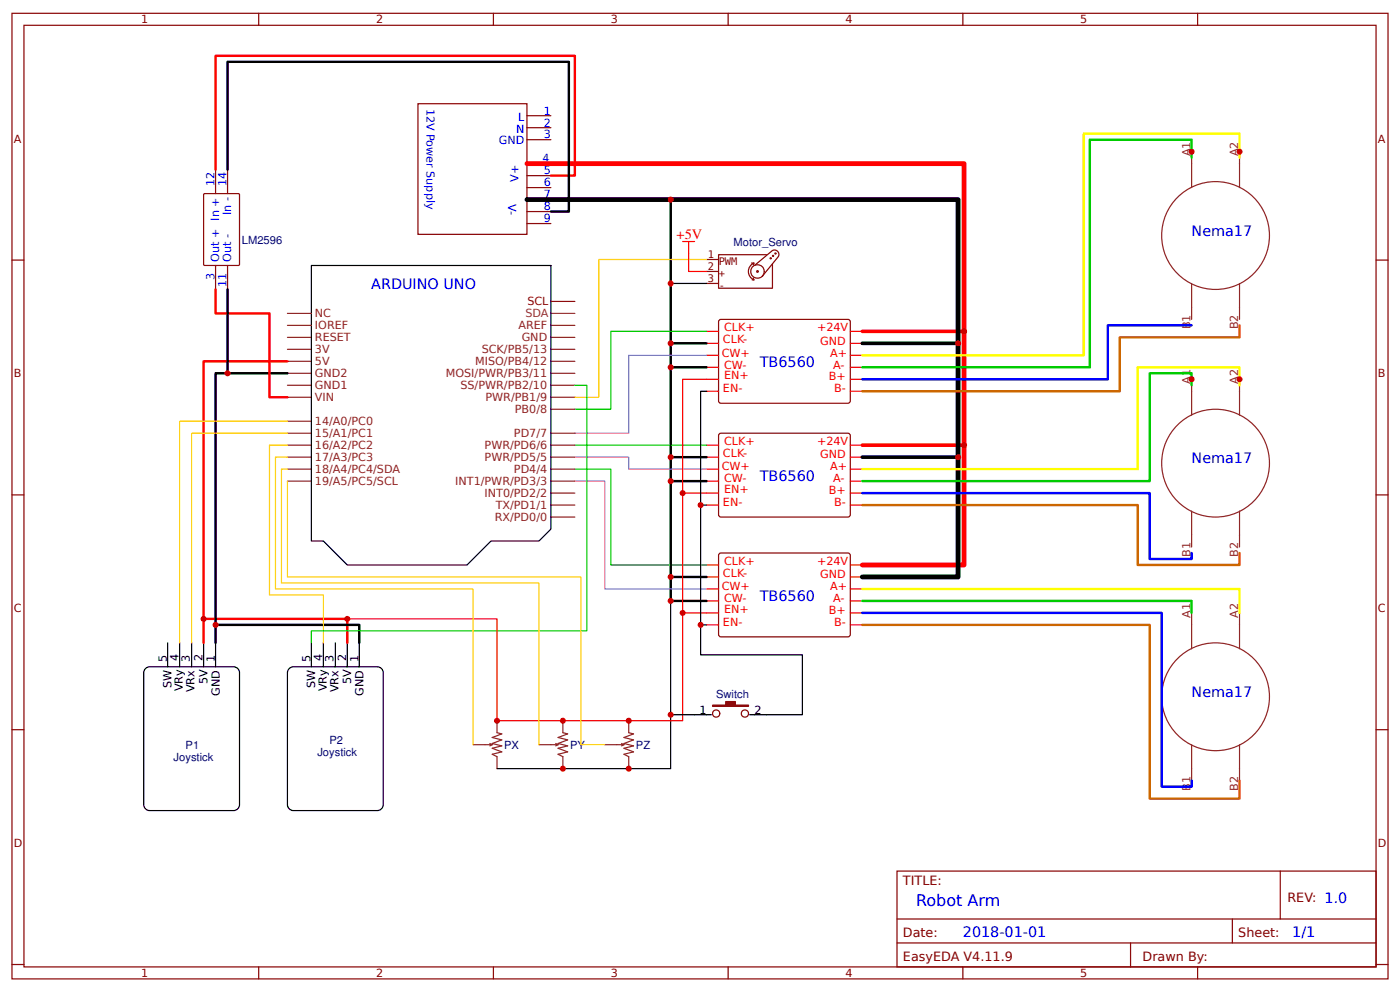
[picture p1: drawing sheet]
<svg xmlns="http://www.w3.org/2000/svg" width="309mm" height="219mm" viewBox="0 0 309 219" stroke-linecap="round" stroke-linejoin="round" font-family="sans-serif">
<g fill="none" stroke="#800" stroke-width=".26">
<path d="M2.6 2.9h304.1v213.3h-304.1zM5.3 5.6h298.7v207.9h-298.7zM57.1 2.9v2.7M109 2.9v2.7M160.9 2.9v2.7M212.7 2.9v2.7M264.6 2.9v2.7M92.3 22.9h24.1v28.9h-24.1zM116.4 25.6h5.3M116.4 28.2h5.3M116.4 30.9h5.3M116.4 36.1h5.3"/>
<path d="M116.4 38.8h5.3M2.6 57.4h2.7M116.4 41.4h5.3M116.4 44.1h5.3M116.4 46.7h5.3M116.4 49.4h5.3M304 57.4h2.7M159 70.6h28.6l.3 .5-.1 17.7-.5 .3-28.3-.1-.3-.5v-17.4zM159 95.7h28.6l.3 .5-.1 17.7-.5 .3-28.3-.1-.3-.4v-17.5zM2.6 109.3h2.7M304 109.3h2.7M159 122.2h28.6l.3 .5-.1 17.7-.5 .3-28.3-.1-.3-.5v-17.4z"/>
<path d="M2.6 161.2h2.7M304 161.2h2.7M198.2 192.4h105.8v21.1h-105.8zM282.8 192.4v10.6M2.6 213h2.7M57.1 213.5v2.7M109 213.5v2.7M160.9 213.5v2.7M198.2 203h105.8M198.2 208.3h105.8M212.7 213.5v2.7M249.8 208.3v5.2"/>
<path d="M264.6 213.5v2.7M272.3 203v5.3M304 213h2.7"/>
</g>
<g fill="none" stroke="#f00" stroke-width=".26">
<path d="M156.1 78.5h2.6M156.1 75.8h2.6M156.1 73.2h2.6M187.9 78.5h2.6M187.9 75.8h2.6M187.9 73.2h2.6M156.1 86.4h2.6M156.1 83.8h2.6M156.1 81.1h2.6M156.1 98.3h2.6M187.9 86.4h2.6M187.9 83.8h2.6"/>
<path d="M187.9 81.1h2.6M187.9 98.3h2.6M156.1 111.5h2.6M156.1 108.9h2.6M156.1 106.3h2.6M156.1 103.6h2.6M156.1 101h2.6M187.9 111.5h2.6M187.9 108.9h2.6M187.9 106.3h2.6M187.9 103.6h2.6M187.9 101h2.6"/>
<path d="M156.1 138h2.6M156.1 135.4h2.6M156.1 132.7h2.6M156.1 130.1h2.6M156.1 127.4h2.6M156.1 124.8h2.6M187.9 138h2.6M187.9 135.4h2.6M187.9 132.7h2.6M187.9 130.1h2.6M187.9 127.4h2.6M187.9 124.8h2.6"/>
</g>
<path d="M116.4 36.1h96.6v88.7h-22.5" fill="none" stroke="#f00" stroke-width="1.1"/>
<path d="M190.5 98.3h22.5" fill="none" stroke="#f00" stroke-width=".79"/>
<circle cx="213" cy="98.3" r=".66" fill="#c00"/>
<path d="M190.5 73.2h22.5" fill="none" stroke="#f00" stroke-width=".79"/>
<circle cx="213" cy="73.2" r=".66" fill="#c00"/>
<path d="M116.4 44.1h95.3v83.3h-21.2" fill="none" stroke="#000" stroke-width="1.1"/>
<path d="M190.5 75.8h21.2" fill="none" stroke="#000" stroke-width=".79"/>
<circle cx="211.7" cy="75.8" r=".66" fill="#c00"/>
<path d="M190.5 101h21.2" fill="none" stroke="#000" stroke-width=".79"/>
<circle cx="211.7" cy="101" r=".66" fill="#c00"/>
<g fill="none" stroke="#8d2323" stroke-width=".26">
<path d="M263.3 33.5v7.9M273.8 33.5v7.9M263.3 62.6v7.9M273.8 62.6v7.9M263.3 83.8v7.9M273.8 83.8v7.9M263.3 112.9v7.9M273.8 112.9v7.9M263.3 135.4v7.9M273.8 135.4v7.9M263.3 164.5v7.9M273.8 164.5v7.9"/>
<circle cx="268.6" cy="52" r="11.9"/>
<circle cx="268.6" cy="102.3" r="11.9"/>
<circle cx="268.6" cy="153.9" r="11.9"/>
</g>
<path d="M273.8 34.8v-5.3h-34.4v49h-48.9M273.8 85.1v-4h-22.4v22.5h-60.9M190.5 130.1h83.3v5.3" fill="none" stroke="#ff0" stroke-width=".53"/>
<path d="M263.3 34.8v-3.9h-22.5v50.2h-50.3M263.3 85.1v-2.7h-9.3v23.9h-63.5M190.5 132.7h72.8v2.7" fill="none" stroke="#0c0" stroke-width=".53"/>
<path d="M263.3 71.9h-18.6v11.9h-54.2M190.5 108.9h63.5v14.6h9.3v-1.4M190.5 135.4h66.1v38.3h6.7v-1.3" fill="none" stroke="#00f" stroke-width=".53"/>
<path d="M273.8 71.9v2.6h-26.4v11.9h-56.9M190.5 111.5h60.9v13.3h22.4v-2.7M190.5 138h63.5v38.4h19.8v-4" fill="none" stroke="#c60" stroke-width=".53"/>
<path d="M148.2 44.1v83.3h7.9M148.2 106.3h7.9" fill="none" stroke="#000" stroke-width=".53"/>
<circle cx="148.2" cy="106.3" r=".66" fill="#c00"/>
<path d="M148.2 81.1h7.9" fill="none" stroke="#000" stroke-width=".53"/>
<circle cx="148.2" cy="81.1" r=".66" fill="#c00"/>
<path d="M148.2 75.8h7.9" fill="none" stroke="#000" stroke-width=".53"/>
<circle cx="148.2" cy="75.8" r=".66" fill="#c00"/>
<path d="M148.2 101h7.9" fill="none" stroke="#000" stroke-width=".53"/>
<circle cx="148.2" cy="101" r=".66" fill="#c00"/>
<path d="M148.2 127.4v5.3h7.9" fill="none" stroke="#000" stroke-width=".53"/>
<circle cx="148.2" cy="127.4" r=".66" fill="#c00"/>
<g fill="none" stroke="#840000" stroke-width=".26">
<path d="M156.1 57.3h2.6M156.1 60h2.6M166 58.1h.6M166.6 58.1l-.2 .4M166.6 58.1a2.01 2.01 0 0 0-1.3 1.9 2.01 2.01 0 0 0 1.3 1.8M166.7 58.6l4-3.3a.98 .98 0 0 1 1.1 .2 .98 .98 0 0 1 .2 1.1l-3.6 4.4M167.5 60v-.2l-.3 .1v.2h.3M168.8 60a1.48 1.48 0 0 0-2.2-1.3 1.48 1.48 0 0 0-.1 2.5 1.48 1.48 0 0 0 2.3-1.1M169.3 56.3h-10.6v7.4h12v-5.3M170.4 57h-.3l.3 .1M170.9 56.5h-.2l.2 .1M171.4 56l-.2-.1 .2 .2"/>
<path d="M156.1 62.6h2.6M166.2 61.8h.4M166.4 61.4l.2 .4"/>
</g>
<path d="M156.1 73.2h-21.2v17.2h-7.9M127 98.3h29.1M127 103.6h7.9v21.2h21.2" fill="none" stroke="#080" stroke-width=".26"/>
<path d="M156.1 78.5h-17.2v17.2h-11.9M127 101h11.9v2.6h17.2M127 106.3h6.6v23.8h22.5" fill="none" stroke="#c0f" stroke-width=".26"/>
<g fill="none" stroke="#000" stroke-width=".26">
<path d="M68.8 58.6h52.9v58.2l-2.6 2.7h-10.6l-5.3 5.3h-26.5l-5.3-5.3h-2.6zM148.2 62.6h7.9M32 147.8l.7-.5h.4h18.5a1.32 1.32 0 0 1 1.3 1.3v29.1a1.32 1.32 0 0 1-1.3 1.3h-18.5a1.32 1.32 0 0 1-1.4-1.3v-29.1zM37 142v5.3M39.7 142v5.3M42.3 142v5.3M45 142v5.3M47.6 142v5.3M63.8 147.8l.6-.5h.4h18.5a1.32 1.32 0 0 1 1.4 1.3v29.1a1.32 1.32 0 0 1-1.4 1.3h-18.5a1.32 1.32 0 0 1-1.3-1.3v-29.1zM68.8 142v5.3M71.4 142v5.3M74.1 142v5.3"/>
<path d="M76.7 142v5.3M79.4 142v5.3"/>
</g>
<g fill="none" stroke="#8d2323" stroke-width=".26">
<path d="M63.5 79.8h5.3M63.5 77.2h5.3M63.5 74.5h5.3M63.5 71.9h5.3M63.5 69.2h5.3M121.7 79.8h5.3M121.7 77.2h5.3M121.7 74.5h5.3M121.7 71.9h5.3M63.5 98.3h5.3M63.5 95.7h5.3M63.5 87.7h5.3"/>
<path d="M63.5 85.1h5.3M63.5 82.4h5.3M63.5 93h5.3M121.7 98.3h5.3M121.7 95.7h5.3M121.7 90.4h5.3M121.7 87.7h5.3M121.7 85.1h5.3M121.7 82.4h5.3M63.5 106.3h5.3M63.5 103.6h5.3M63.5 101h5.3"/>
<path d="M121.7 114.2h5.3M121.7 111.5h5.3M121.7 108.9h5.3M121.7 106.3h5.3M121.7 103.6h5.3M121.7 101h5.3"/>
</g>
<path d="M121.7 69.2h5.3" fill="none" stroke="#933" stroke-width=".26"/>
<path d="M121.7 66.6h5.3" fill="none" stroke="#900" stroke-width=".26"/>
<circle cx="148.2" cy="62.6" r=".66" fill="#c00"/>
<path d="M156.1 57.3h-23.8v30.4h-5.3M63.5 93h-23.8v49M63.5 95.7h-21.2v46.3M63.5 98.3h-4v33.1h11.9v10.6" fill="none" stroke="#fc0" stroke-width=".26"/>
<path d="M150.8 53.3h2.7M152.1 53.3v6.7h4" fill="none" stroke="#f00" stroke-width=".26"/>
<path d="M63.5 79.8h-18.5v62.2M45 136.7h31.7v5.3" fill="none" stroke="#f00" stroke-width=".53"/>
<path d="M63.5 82.4h-15.9v59.6M47.6 138h31.8v4" fill="none" stroke="#000" stroke-width=".53"/>
<path d="M127 85.1h2.6v54.2h-60.8v2.7" fill="none" stroke="#0c0" stroke-width=".26"/>
<g fill="#c00">
<circle cx="45" cy="136.7" r=".66"/>
<circle cx="47.6" cy="138" r=".66"/>
</g>
<path d="M109.8 159.2v2.6l1.1 .3-2.2 .8 2.2 .5-2.2 .8 2.2 .5-2.2 .6 2.2 .8-2.2 .5 1.1 .5v2.7M124.4 159.2v2.6l1 .3-2.1 .8 2.1 .5-2.1 .8 2.1 .5-2.1 .6 2.1 .8-2.1 .5 1.1 .5v2.7M138.9 159.2v2.6l1.1 .3-2.2 .8 2.2 .5-2.2 .8 2.2 .5-2.2 .6 2.2 .8-2.2 .5 1.1 .5v2.7M104.5 164.5h4.2M108.2 164.2l.5 .3M108.7 164.5l-.5 .2M119.1 164.5h4.2M122.8 164.2l.5 .3M123.3 164.5l-.5 .2M133.6 164.5h4.2M137.3 164.2l.5 .3M137.8 164.5l-.5 .2" fill="none" stroke="#8d2323" stroke-width=".26"/>
<path d="M148.2 132.7v37.1h-38.4" fill="none" stroke="#000" stroke-width=".26"/>
<circle cx="138.9" cy="169.8" r=".66" fill="#c00"/>
<path d="M156.1 135.4h-5.3v23.8h-41v-22.5h-33.1" fill="none" stroke="#f00" stroke-width=".26"/>
<g fill="#c00">
<circle cx="76.7" cy="136.7" r=".66"/>
<circle cx="109.8" cy="159.2" r=".66"/>
<circle cx="124.4" cy="159.2" r=".66"/>
</g>
<path d="M63.5 101h-2.6v29.1h43.6v34.4M63.5 103.6h-1.3v25.1h56.9v35.8M63.5 106.3v21.1h64.8v37.1h5.3" fill="none" stroke="#fc0" stroke-width=".26"/>
<g fill="#c00">
<circle cx="273.8" cy="33.5" r=".66"/>
<circle cx="263.3" cy="33.5" r=".66"/>
<circle cx="273.8" cy="83.8" r=".66"/>
<circle cx="263.3" cy="83.8" r=".66"/>
<circle cx="148.2" cy="44.1" r=".66"/>
</g>
<path d="M153.5 157.9h3.7M165.6 157.9h3.7" fill="none" stroke="#000" stroke-width=".26"/>
<path d="M157.4 155.7h2.9v-.8h2.2v.8h2.9v.3h-8z" fill="#800" stroke="#800" stroke-width=".26"/>
<g fill="none" stroke="#800" stroke-width=".26">
<circle cx="158.2" cy="157.6" r=".8"/>
<circle cx="164.6" cy="157.6" r=".8"/>
</g>
<path d="M156.1 83.8h-5.3v25.1M156.1 108.9h-5.3v26.5" fill="none" stroke="#f00" stroke-width=".26"/>
<circle cx="150.8" cy="108.9" r=".66" fill="#c00"/>
<path d="M156.1 111.5h-1.3v26.5M156.1 138h-1.3v6.6h22.5v13.3h-8M148.2 157.9h5.3" fill="none" stroke="#000" stroke-width=".26"/>
<circle cx="154.8" cy="138" r=".66" fill="#c00"/>
<path d="M156.1 86.4h-1.3v25.1" fill="none" stroke="#000" stroke-width=".26"/>
<circle cx="154.8" cy="111.5" r=".66" fill="#c00"/>
<path d="M47.6 37.5v5.3M50.3 37.5v5.3M45.1 42.8h7.6l.2 .1v15.5l-.1 .2h-7.6l-.2-.1v-15.5zM47.6 58.6v5.3M50.3 58.6v5.3" fill="none" stroke="#800" stroke-width=".26"/>
<path d="M47.6 37.5v-25.2h79.4v26.5h-5.3M47.6 63.9v5.3h11.9v18.5h4" fill="none" stroke="#f00" stroke-width=".53"/>
<path d="M50.3 37.5v-23.8h75.4v33h-4M50.3 63.9v18.5" fill="none" stroke="#000" stroke-width=".53"/>
<g fill="#c00">
<circle cx="50.3" cy="82.4" r=".66"/>
<circle cx="148.2" cy="132.7" r=".66"/>
<circle cx="124.4" cy="169.8" r=".66"/>
<circle cx="148.2" cy="157.9" r=".66"/>
<circle cx="138.9" cy="159.2" r=".66"/>
<circle cx="150.8" cy="135.4" r=".66"/>
</g>
<text font-size="3.5" fill="#00f" x="202.4" y="200.1">Robot Arm</text>
<text font-size="3.2" fill="#f00" x="149.5" y="52.8">+5V</text>
<g font-size="3.2" fill="#00f">
<text x="263.3" y="52">Nema17</text>
<text x="82" y="63.9">ARDUINO UNO</text>
<text x="167.9" y="81">TB6560</text>
<text x="167.9" y="106.2">TB6560</text>
<text x="263.3" y="102.3">Nema17</text>
<text x="167.9" y="132.6">TB6560</text>
<text x="263.3" y="153.9">Nema17</text>
<text x="212.7" y="206.9">2018-01-01</text>
<text x="285.5" y="206.9">1/1</text>
</g>
<g font-size="2.8" fill="#800">
<text x="199.5" y="195.6">TITLE:</text>
<text x="284.4" y="199.3">REV: 1.0</text>
<text x="199.5" y="206.9">Date:</text>
<text x="273.6" y="206.9">Sheet:</text>
<text x="199.5" y="212.2">EasyEDA V4.11.9</text>
<text x="252.4" y="212.2">Drawn By:</text>
</g>
<g font-size="2.5" fill="#800">
<text x="31.2" y="5.2">1</text>
<text x="83.1" y="5.2">2</text>
<text x="134.9" y="5.2">3</text>
<text x="186.8" y="5.2">4</text>
<text x="238.7" y="5.2">5</text>
<text x="3" y="31.5">A</text>
<text x="304.4" y="31.5">A</text>
<text x="3" y="83.4">B</text>
<text x="304.4" y="83.4">B</text>
<text x="3" y="135.2">C</text>
<text x="304.4" y="135.2">C</text>
<text x="3" y="187.1">D</text>
<text x="304.4" y="187.1">D</text>
<text x="31.2" y="215.8">1</text>
<text x="83.1" y="215.8">2</text>
<text x="134.9" y="215.8">3</text>
<text x="186.8" y="215.8">4</text>
<text x="238.7" y="215.8">5</text>
</g>
<g font-size="2.5" fill="#00f">
<text x="94.3" y="24" transform="rotate(90 94.3 24)">12V Power Supply</text>
<text x="114" y="29.3">N</text>
<text x="114.5" y="26.6">L</text>
<text x="120.1" y="25.3">1</text>
<text x="120.1" y="27.9">2</text>
<text x="110.2" y="31.9">GND</text>
<text x="119.9" y="35.9">4</text>
<text x="120.1" y="30.6">3</text>
<text x="47.4" y="41.2" transform="rotate(-90 47.4 41.2)">12</text>
<text x="50" y="41.2" transform="rotate(-90 50 41.2)">14</text>
<text x="114.6" y="40.2" transform="rotate(-90 114.6 40.2)">V+</text>
<text x="120.1" y="38.5">5</text>
<text x="120.1" y="41.2">6</text>
<text x="51.1" y="47.5" transform="rotate(-90 51.1 47.5)">In -</text>
<text x="112.3" y="45.2" transform="rotate(90 112.3 45.2)">V-</text>
<text x="120.1" y="43.8">7</text>
<text x="120.1" y="46.5">8</text>
<text x="48.4" y="48.7" transform="rotate(-90 48.4 48.7)">In +</text>
<text x="120.1" y="49.1">9</text>
<text x="48.4" y="57.8" transform="rotate(-90 48.4 57.8)">Out +</text>
<text x="51.1" y="57.8" transform="rotate(-90 51.1 57.8)">Out -</text>
<text x="47.4" y="61.8" transform="rotate(-90 47.4 61.8)">3</text>
<text x="50" y="63.4" transform="rotate(-90 50 63.4)">11</text>
</g>
<g font-size="2.5" fill="#8d2323">
<text x="263" y="34.6" transform="rotate(-90 263 34.6)">A1</text>
<text x="273.6" y="34.6" transform="rotate(-90 273.6 34.6)">A2</text>
<text x="69.6" y="70">NC</text>
<text x="69.6" y="77.9">3V</text>
<text x="69.6" y="75.3">RESET</text>
<text x="69.6" y="72.7">IOREF</text>
<text x="106.4" y="77.9">SCK/PB5/13</text>
<text x="114.5" y="72.7">AREF</text>
<text x="115.3" y="75.3">GND</text>
<text x="263" y="72.7" transform="rotate(-90 263 72.7)">B1</text>
<text x="273.6" y="72.7" transform="rotate(-90 273.6 72.7)">B2</text>
<text x="69.6" y="83.2">GND2</text>
<text x="69.6" y="80.6">5V</text>
<text x="98.5" y="83.2">MOSI/PWR/PB3/11</text>
<text x="105" y="80.6">MISO/PB4/12</text>
<text x="69.6" y="88.5">VIN</text>
<text x="69.6" y="85.9">GND1</text>
<text x="101.7" y="85.9">SS/PWR/PB2/10</text>
<text x="107.3" y="88.5">PWR/PB1/9</text>
<text x="263" y="84.8" transform="rotate(-90 263 84.8)">A1</text>
<text x="273.6" y="84.8" transform="rotate(-90 273.6 84.8)">A2</text>
<text x="69.6" y="93.8">14/A0/PC0</text>
<text x="113.8" y="91.2">PB0/8</text>
<text x="69.6" y="101.8">17/A3/PC3</text>
<text x="69.6" y="99.1">16/A2/PC2</text>
<text x="69.6" y="96.5">15/A1/PC1</text>
<text x="107.1" y="101.8">PWR/PD5/5</text>
<text x="107.1" y="99.1">PWR/PD6/6</text>
<text x="113.5" y="96.5">PD7/7</text>
<text x="69.6" y="107.1">19/A5/PC5/SCL</text>
<text x="69.6" y="104.4">18/A4/PC4/SDA</text>
<text x="100.6" y="107.1">INT1/PWR/PD3/3</text>
<text x="113.5" y="104.4">PD4/4</text>
<text x="107.1" y="109.7">INT0/PD2/2</text>
<text x="109.5" y="112.3">TX/PD1/1</text>
<text x="109.3" y="115">RX/PD0/0</text>
<text x="263" y="123" transform="rotate(-90 263 123)">B1</text>
<text x="273.6" y="123" transform="rotate(-90 273.6 123)">B2</text>
<text x="263" y="136.4" transform="rotate(-90 263 136.4)">A1</text>
<text x="273.6" y="136.4" transform="rotate(-90 273.6 136.4)">A2</text>
<text x="263" y="174.6" transform="rotate(-90 263 174.6)">B1</text>
<text x="273.6" y="174.6" transform="rotate(-90 273.6 174.6)">B2</text>
</g>
<g font-size="2.5" fill="#000080">
<text x="53.4" y="53.9">LM2596</text>
<text x="162.1" y="54.4">Motor_Servo</text>
<text x="158.2" y="154.1">Switch</text>
<text x="41" y="165.4">P1</text>
<text x="70.1" y="167">Joystick</text>
<text x="72.8" y="164.3">P2</text>
<text x="111.4" y="165.3">PX</text>
<text x="125.9" y="165.3">PY</text>
<text x="140.5" y="165.3">PZ</text>
<text x="38.4" y="168.1">Joystick</text>
</g>
<text font-size="2.5" fill="#933" x="116.1" y="70">SDA</text>
<text font-size="2.5" fill="#900" x="116.5" y="67.4">SCL</text>
<g font-size="2.5" fill="#f00">
<text x="159.7" y="75.8">CLK-</text>
<text x="160" y="73.2">CLK+</text>
<text x="180.5" y="73.2">+24V</text>
<text x="181.2" y="76.1">GND</text>
<text x="159.5" y="78.7">CW+</text>
<text x="160" y="81.4">CW-</text>
<text x="160" y="83.8">EN+</text>
<text x="183.4" y="78.7">A+</text>
<text x="184.1" y="81.4">A-</text>
<text x="159.7" y="86.7">EN-</text>
<text x="183.1" y="84">B+</text>
<text x="184.3" y="86.7">B-</text>
<text x="159.7" y="101">CLK-</text>
<text x="160" y="98.3">CLK+</text>
<text x="180.5" y="98.3">+24V</text>
<text x="181.2" y="101.2">GND</text>
<text x="159.5" y="103.9">CW+</text>
<text x="160" y="106.5">CW-</text>
<text x="183.4" y="103.9">A+</text>
<text x="184.1" y="106.5">A-</text>
<text x="159.7" y="111.8">EN-</text>
<text x="160" y="108.9">EN+</text>
<text x="183.1" y="109.2">B+</text>
<text x="184.3" y="111.8">B-</text>
<text x="160" y="124.8">CLK+</text>
<text x="180.5" y="124.8">+24V</text>
<text x="159.5" y="130.3">CW+</text>
<text x="159.7" y="127.4">CLK-</text>
<text x="181.2" y="127.7">GND</text>
<text x="183.4" y="130.3">A+</text>
<text x="160" y="133">CW-</text>
<text x="160" y="135.4">EN+</text>
<text x="183.1" y="135.6">B+</text>
<text x="184.1" y="133">A-</text>
<text x="159.7" y="138.3">EN-</text>
<text x="184.3" y="138.3">B-</text>
</g>
<g font-size="2.5">
<text x="36.9" y="146.2" transform="rotate(-90 36.9 146.2)">5</text>
<text x="39.4" y="145.9" transform="rotate(-90 39.4 145.9)">4</text>
<text x="41.9" y="146.2" transform="rotate(-90 41.9 146.2)">3</text>
<text x="44.8" y="146" transform="rotate(-90 44.8 146)">2</text>
<text x="47.5" y="146.2" transform="rotate(-90 47.5 146.2)">1</text>
<text x="68.6" y="146.2" transform="rotate(-90 68.6 146.2)">5</text>
<text x="71.2" y="145.9" transform="rotate(-90 71.2 145.9)">4</text>
<text x="73.7" y="146.2" transform="rotate(-90 73.7 146.2)">3</text>
<text x="76.5" y="146" transform="rotate(-90 76.5 146)">2</text>
<text x="79.2" y="146.2" transform="rotate(-90 79.2 146.2)">1</text>
<text x="37.9" y="151.9" transform="rotate(-90 37.9 151.9)">SW</text>
<text x="40.4" y="152.6" transform="rotate(-90 40.4 152.6)">VRy</text>
<text x="43" y="152.9" transform="rotate(-90 43 152.9)">VRx</text>
<text x="45.8" y="151.1" transform="rotate(-90 45.8 151.1)">5V</text>
<text x="48.6" y="153.7" transform="rotate(-90 48.6 153.7)">GND</text>
<text x="69.6" y="151.9" transform="rotate(-90 69.6 151.9)">SW</text>
<text x="72.2" y="152.6" transform="rotate(-90 72.2 152.6)">VRy</text>
<text x="74.8" y="152.9" transform="rotate(-90 74.8 152.9)">VRx</text>
<text x="77.6" y="151.1" transform="rotate(-90 77.6 151.1)">5V</text>
<text x="80.3" y="153.7" transform="rotate(-90 80.3 153.7)">GND</text>
<text x="154.5" y="157.6">1</text>
<text x="166.7" y="157.6">2</text>
</g>
<g font-size="2.3" fill="#840000">
<text x="156.4" y="57">1</text>
<text x="156.4" y="59.7">2</text>
<text x="158.8" y="58.4">PWM</text>
<text x="156.4" y="62.3">3</text>
<text x="158.8" y="61.1">+</text>
<text x="158.8" y="63.7">-</text>
</g>
</svg>
